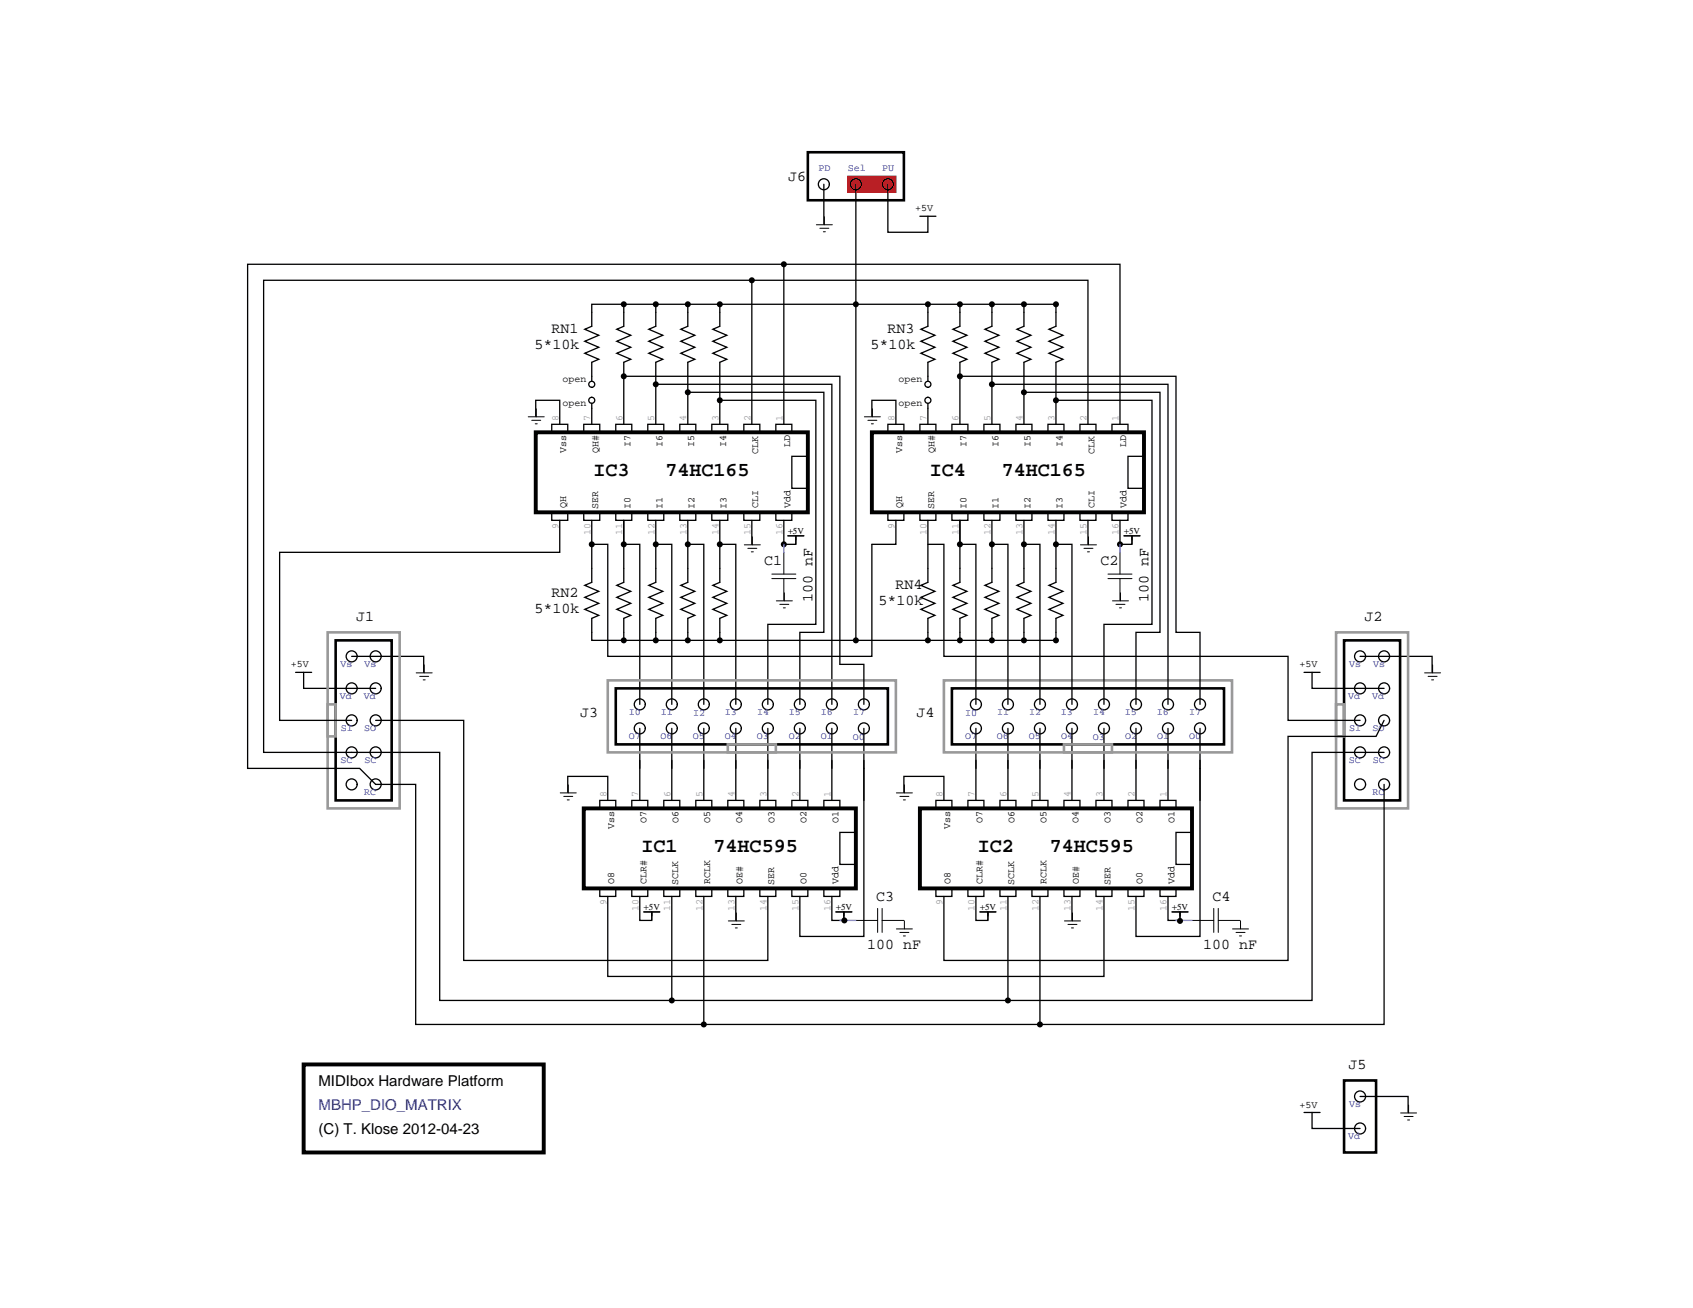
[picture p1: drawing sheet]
<svg xmlns="http://www.w3.org/2000/svg" width="279mm" height="216mm" viewBox="0 0 279 216" stroke-linecap="round" stroke-linejoin="round" font-family="sans-serif">
<g fill="none" stroke="#000" stroke-width=".21">
<path d="M102.9 50.2h-5.2v3.7l-1.2 .5 2.3 .9-2.3 1 2.3 1-2.3 1 2.3 1-1.1 .5v3.1M108.2 50.2h5.3v3.7l-1.1 .5 2.3 .9-2.3 1 2.3 1-2.3 1 2.3 1-1.2 .5v10.2M113.5 50.2h5.3v3.7l-1.2 .5 2.3 .9-2.3 1 2.3 1-2.3 1 2.3 1-1.1 .5v10.2M118.8 50.2h34.3M141.2 50.2v55.5M158.4 50.2h-5.3v3.7l-1.1 .5 2.3 .9-2.3 1 2.3 1-2.3 1 2.3 1-1.2 .5v3.1M163.7 50.2h5.3v3.7l-1.2 .5 2.3 .9-2.3 1 2.3 1-2.3 1 2.3 1-1.1 .5v10.2M169 50.2h5.3v3.7l-1.2 .5 2.3 .9-2.3 1 2.3 1-2.3 1 2.3 1-1.1 .5v10.2M88.4 68.7v-2.6h4v3.9M91.1 70h2.6v1.4h-2.6zM96.3 70h2.7v1.4h-2.7zM97.7 66.6v3.4"/>
<path d="M101.6 70h2.7v1.4h-2.7zM102.9 70v-10.2l1.2-.5-2.3-1 2.3-1-2.3-1 2.3-1-2.3-.9 1.1-.5v-3.7h5.3v3.7l-1.1 .5 2.3 .9-2.3 1 2.3 1-2.3 1 2.3 1-1.2 .5v10.2M102.9 62.1h35.7v47.6h4v6.6M106.9 70h2.6v1.4h-2.6zM108.2 63.4h29.1v52.9M112.2 70h2.6v1.4h-2.6zM113.5 64.8h22.5v39.6h-4v11.9M117.5 70h2.6v1.4h-2.6zM118.8 66.1h15.8v37h-7.9v13.2M122.8 70h2.6v1.4h-2.6zM128 70h2.7v1.4h-2.7zM130.7 75.3h2.6v5.3h-2.6z"/>
<path d="M143.9 68.7v-2.6h3.9v3.9M146.5 70h2.7v1.4h-2.7zM151.8 70h2.7v1.4h-2.7zM153.1 66.6v3.4M157.1 70h2.6v1.4h-2.6zM158.4 70v-10.2l1.2-.5-2.3-1 2.3-1-2.3-1 2.3-1-2.3-.9 1.1-.5v-3.7h5.3v3.7l-1.2 .5 2.4 .9-2.4 1 2.4 1-2.4 1 2.4 1-1.2 .5v10.2M158.4 62.1h35.7v42.3h3.9v11.9M162.4 70h2.6v1.4h-2.6zM163.7 63.4h29.1v52.9M167.7 70h2.6v1.4h-2.6zM169 64.8h22.4v39.6h-3.9v11.9M172.9 70h2.7v1.4h-2.7z"/>
<path d="M174.3 66.1h15.8v37h-7.9v13.2M178.2 70h2.7v1.4h-2.7zM183.5 70h2.7v1.4h-2.7zM186.2 75.3h2.6v5.3h-2.6zM91.1 84.6h2.6v1.3h-2.6zM92.4 85.9v5.3h-46.3v27.7h11.9M96.3 84.6h2.7v1.3h-2.7zM97.7 85.9v10.2l-1.2 .5 2.3 1-2.3 1 2.3 1-2.3 1 2.3 1-1.1 .5v3.6h5.2M97.7 89.8h2.6v18.5h43.6v-18.5M101.6 84.6h2.7v1.3h-2.7zM102.9 85.9v10.2l-1.1 .5 2.3 1-2.3 1 2.3 1-2.3 1 2.3 1-1.2 .5v3.6h5.3v-3.6l1.2-.5-2.3-1 2.3-1-2.3-1 2.3-1-2.3-1 1.1-.5v-10.2M102.9 89.8h2.7v26.5"/>
<path d="M106.9 84.6h2.6v1.3h-2.6zM108.2 89.8h2.7v26.5M112.2 84.6h2.6v1.3h-2.6zM113.5 85.9v10.2l-1.1 .5 2.3 1-2.3 1 2.3 1-2.3 1 2.3 1-1.2 .5v3.6h-5.3M113.5 89.8h2.7v26.5M117.5 84.6h2.6v1.3h-2.6zM118.8 85.9v10.2l-1.2 .5 2.3 1-2.3 1 2.3 1-2.3 1 2.3 1-1.1 .5v3.6h-5.3M118.8 89.8h2.6v26.5M122.8 84.6h2.6v1.3h-2.6zM124.1 85.9v3.9M128 84.6h2.7v1.3h-2.7zM129.4 85.9v3.9h1.9v-1.3"/>
<path d="M130 88.4h2.7M131.3 88.4v.7M146.5 84.6h2.7v1.3h-2.7zM151.8 84.6h2.7v1.3h-2.7zM153.1 85.9v10.2l-1.1 .5 2.3 1-2.3 1 2.3 1-2.3 1 2.3 1-1.2 .5v3.6h5.3M153.1 89.8h2.7v18.5h56.8v10.6h11.9M157.1 84.6h2.6v1.3h-2.6zM158.4 85.9v10.2l-1.1 .5 2.3 1-2.3 1 2.3 1-2.3 1 2.3 1-1.2 .5v3.6h5.3v-3.6l1.2-.5-2.4-1 2.4-1-2.4-1 2.4-1-2.4-1 1.2-.5v-10.2M158.4 89.8h2.7v26.5M162.4 84.6h2.6v1.3h-2.6zM163.7 89.8h2.6v26.5M167.7 84.6h2.6v1.3h-2.6z"/>
<path d="M169 85.9v10.2l-1.2 .5 2.3 1-2.3 1 2.3 1-2.3 1 2.3 1-1.1 .5v3.6h-5.3M169 89.8h2.6v26.5M172.9 84.6h2.7v1.3h-2.7zM174.3 85.9v10.2l-1.2 .5 2.3 1-2.3 1 2.3 1-2.3 1 2.3 1-1.1 .5v3.6h-5.3M174.3 89.8h2.6v26.5M178.2 84.6h2.7v1.3h-2.7zM179.5 85.9v3.9M183.5 84.6h2.7v1.3h-2.7zM184.8 85.9v3.9h2v-1.3M185.5 88.4h2.6M186.8 88.4v.7M48.8 111h2.6"/>
<path d="M50.1 111v2.6h11.9M58 108.3h11.9v2.7M62 118.9h14.5v39.6h50.2v-10.5M118.8 105.7h34.3M215.2 111h2.7M216.5 111v2.6h11.9M224.5 108.3h11.8v2.7M228.4 118.9l-1.3 2.6h-14.5v37h-56.8v-10.5M58 124.2h14.6v40.9h38.3M62 129.5h6.6v39.6h103M93.7 130.8v-2.6h6.6v3.9M99 132.1h2.6v1.3h-2.6z"/>
<path d="M104.3 132.1h2.6v1.3h-2.6zM105.6 120.2v11.9M109.5 132.1h2.7v1.3h-2.7zM110.9 120.2v11.9M114.8 132.1h2.7v1.3h-2.7zM116.2 120.2v11.9M120.1 132.1h2.7v1.3h-2.7zM121.4 120.2v11.9M125.4 132.1h2.6v1.3h-2.6zM126.7 120.2v11.9M130.7 132.1h2.6v1.3h-2.6zM132 120.2v11.9"/>
<path d="M136 132.1h2.6v1.3h-2.6zM137.3 120.2v11.9M138.6 137.4h2.6v5.3h-2.6zM142.6 126.8v27.8h-10.6v-6.6M142.6 120.2v11.9M149.2 130.8v-2.6h6.6v3.9M154.5 132.1h2.6v1.3h-2.6zM159.7 132.1h2.7v1.3h-2.7zM161.1 120.2v11.9M165 132.1h2.7v1.3h-2.7zM166.3 120.2v11.9M170.3 132.1h2.6v1.3h-2.6z"/>
<path d="M171.6 120.2v11.9M175.6 132.1h2.6v1.3h-2.6zM176.9 120.2v11.9M180.9 132.1h2.6v1.3h-2.6zM182.2 120.2v11.9M186.2 132.1h2.6v1.3h-2.6zM187.5 120.2v11.9M191.4 132.1h2.7v1.3h-2.7zM192.8 120.2v11.9M194.1 137.4h2.6v5.3h-2.6zM198 126.8v27.8h-10.5v-6.6M198 120.2v11.9"/>
<path d="M228.4 129.5v39.6h-56.8M228.4 124.2h-11.9v40.9h-50.2M99 146.6h2.6v1.4h-2.6zM100.3 148v13.2h81.9v-13.2M104.3 146.6h2.6v1.4h-2.6zM105.6 148v3.9h2v-1.3M106.2 150.5h2.7M107.6 150.5v.7M109.5 146.6h2.7v1.4h-2.7zM110.9 148v17.1M114.8 146.6h2.7v1.4h-2.7zM116.2 148v21.1"/>
<path d="M120.1 146.6h2.7v1.4h-2.7zM121.4 148v3.9M125.4 146.6h2.6v1.4h-2.6zM130.7 146.6h2.6v1.4h-2.6zM136 146.6h2.6v1.4h-2.6zM137.3 148v3.9h2v-1.3M137.9 150.5h2.7M139.3 150.5v.7M154.5 146.6h2.6v1.4h-2.6zM159.7 146.6h2.7v1.4h-2.7zM161.1 148v3.9h1.9v-1.3M161.7 150.5h2.7"/>
<path d="M163 150.5v.7M165 146.6h2.7v1.4h-2.7zM166.3 148v17.1M170.3 146.6h2.6v1.4h-2.6zM171.6 148v21.1M175.6 146.6h2.6v1.4h-2.6zM176.9 148v3.9M180.9 146.6h2.6v1.4h-2.6zM186.2 146.6h2.6v1.4h-2.6zM191.4 146.6h2.7v1.4h-2.7zM192.8 148v3.9h1.9v-1.3M193.4 150.5h2.7"/>
<path d="M194.7 150.5v.7M110.9 165.1h55.4M215.2 183.6h2.7M216.5 183.6v2.7h8M224.5 181h7.9v2.6"/>
<circle cx="97.7" cy="66.1" r=".5"/>
<circle cx="97.7" cy="63.4" r=".5"/>
<circle cx="153.1" cy="66.1" r=".5"/>
<circle cx="153.1" cy="63.4" r=".5"/>
<circle cx="58" cy="118.9" r=".91"/>
<circle cx="58" cy="113.6" r=".91"/>
<circle cx="58" cy="108.3" r=".91"/>
<circle cx="62" cy="118.9" r=".91"/>
<circle cx="62" cy="113.6" r=".91"/>
<circle cx="62" cy="108.3" r=".91"/>
<circle cx="105.6" cy="116.3" r=".91"/>
<circle cx="110.9" cy="116.3" r=".91"/>
<circle cx="116.2" cy="116.3" r=".91"/>
<circle cx="121.4" cy="116.3" r=".91"/>
<circle cx="126.7" cy="116.3" r=".91"/>
<circle cx="132" cy="116.3" r=".91"/>
<circle cx="137.3" cy="116.3" r=".91"/>
<circle cx="142.6" cy="116.3" r=".91"/>
<circle cx="161.1" cy="116.3" r=".91"/>
<circle cx="166.3" cy="116.3" r=".91"/>
<circle cx="171.6" cy="116.3" r=".91"/>
<circle cx="176.9" cy="116.3" r=".91"/>
<circle cx="182.2" cy="116.3" r=".91"/>
<circle cx="187.5" cy="116.3" r=".91"/>
<circle cx="192.8" cy="116.3" r=".91"/>
<circle cx="198" cy="116.3" r=".91"/>
<circle cx="224.5" cy="118.9" r=".91"/>
<circle cx="224.5" cy="113.6" r=".91"/>
<circle cx="224.5" cy="108.3" r=".91"/>
<circle cx="228.4" cy="118.9" r=".91"/>
<circle cx="228.4" cy="113.6" r=".91"/>
<circle cx="228.4" cy="108.3" r=".91"/>
<circle cx="58" cy="129.5" r=".91"/>
<circle cx="58" cy="124.2" r=".91"/>
<circle cx="62" cy="129.5" r=".91"/>
<circle cx="62" cy="124.2" r=".91"/>
<circle cx="105.6" cy="120.2" r=".91"/>
<circle cx="110.9" cy="120.2" r=".91"/>
<circle cx="116.2" cy="120.2" r=".91"/>
<circle cx="121.4" cy="120.2" r=".91"/>
<circle cx="126.7" cy="120.2" r=".91"/>
<circle cx="132" cy="120.2" r=".91"/>
<circle cx="137.3" cy="120.2" r=".91"/>
<circle cx="142.6" cy="120.2" r=".91"/>
<circle cx="161.1" cy="120.2" r=".91"/>
<circle cx="166.3" cy="120.2" r=".91"/>
<circle cx="171.6" cy="120.2" r=".91"/>
<circle cx="176.9" cy="120.2" r=".91"/>
<circle cx="182.2" cy="120.2" r=".91"/>
<circle cx="187.5" cy="120.2" r=".91"/>
<circle cx="192.8" cy="120.2" r=".91"/>
<circle cx="198" cy="120.2" r=".91"/>
<circle cx="224.5" cy="129.5" r=".91"/>
<circle cx="224.5" cy="124.2" r=".91"/>
<circle cx="228.4" cy="129.5" r=".91"/>
<circle cx="228.4" cy="124.2" r=".91"/>
<circle cx="224.5" cy="181" r=".91"/>
<circle cx="224.5" cy="186.3" r=".91"/>
</g>
<path d="M55.4 105.7h9.2v26.4h-9.2zM101.6 113.6h44.9v9.3h-44.9zM157.1 113.6h44.9v9.3h-44.9zM221.8 105.7h9.3v26.4h-9.3zM221.8 178.3h5.3v11.9h-5.3z" fill="none" stroke="#000" stroke-width=".43"/>
<path d="M88.4 71.4h44.9v13.2h-44.9zM143.9 71.4h44.9v13.2h-44.9zM96.3 133.4h44.9v13.2h-44.9zM151.8 133.4h44.9v13.2h-44.9zM50.1 175.7h39.6v14.5h-39.6z" fill="none" stroke="#000" stroke-width=".64"/>
<g fill="none" stroke="#000" stroke-width=".17">
<path d="M87.2 68.8h2.6M87.8 69.4h1.4M88.3 70h.4M88.5 67.5v1.3M142.6 68.8h2.7M143.2 69.4h1.5M143.8 70h.3M144 67.5v1.3M122.8 89.9h2.7M123.4 90.5h1.5M124 91.1h.3M124.2 88.6v1.3"/>
<path d="M127.4 94.8h3.9M127.4 95.5h3.9M128.1 99.2h2.7M128.7 99.8h1.5M129.4 91.2v3.6M129.4 95.5v3.6M129.4 97.9v1.3M130 88.4h2.7M131.3 88.4v1.4M178.3 89.9h2.7M178.9 90.5h1.5M179.5 91.1h.3"/>
<path d="M179.6 88.6v1.3M182.9 94.8h3.9M182.9 95.5h3.9M183.6 99.2h2.6M184.2 99.8h1.5M184.8 91.2v3.6M184.8 95.5v3.6M184.9 97.9v1.3M185.5 88.4h2.6M186.8 88.4v1.4M68.7 111.1h2.6M69.3 111.6h1.4"/>
<path d="M69.8 112.2h.4M70 109.7v1.4M129.3 100.3h.3M184.7 100.3h.4M235.1 111.1h2.6M235.7 111.6h1.5M236.3 112.2h.3M236.4 109.7v1.4M92.5 130.9h2.6M93 131.5h1.5M93.6 132h.3M93.8 129.6v1.3"/>
<path d="M147.9 130.9h2.7M148.5 131.5h1.5M149.1 132h.3M149.3 129.6v1.3M106.2 150.5h2.7M107.6 150.5v1.3M120.2 152h2.6M120.8 152.6h1.5M121.4 153.2h.3M121.5 150.7v1.3M137.9 150.5h2.7M139.3 150.5v1.3"/>
<path d="M141.2 151.9h3.6M144.8 149.9v4M145.6 151.9h3.6M145.6 149.9v4M147.9 153.3h2.7M148.5 153.9h1.5M149.1 154.5h.3M149.3 152v1.3M161.7 150.5h2.7M163 150.5v1.3M175.7 152h2.6M176.2 152.6h1.5"/>
<path d="M176.8 153.2h.4M177 150.7v1.3M193.4 150.5h2.7M194.7 150.5v1.3M196.7 151.9h3.6M200.3 149.9v4M201.1 151.9h3.5M201.1 149.9v4M203.4 153.3h2.6M204 153.9h1.5M204.6 154.5h.3M204.7 152v1.3"/>
<path d="M231.1 183.7h2.7M231.7 184.3h1.5M232.3 184.9h.3M232.5 182.4v1.3"/>
</g>
<g fill="#000">
<circle cx="102.9" cy="50.2" r=".5"/>
<circle cx="108.2" cy="50.2" r=".5"/>
<circle cx="113.5" cy="50.2" r=".5"/>
<circle cx="118.8" cy="50.2" r=".5"/>
<circle cx="141.2" cy="50.2" r=".5"/>
<circle cx="153.1" cy="50.2" r=".5"/>
<circle cx="158.4" cy="50.2" r=".5"/>
<circle cx="163.7" cy="50.2" r=".5"/>
<circle cx="169" cy="50.2" r=".5"/>
<circle cx="174.3" cy="50.2" r=".5"/>
<circle cx="102.9" cy="62.1" r=".5"/>
<circle cx="108.2" cy="63.4" r=".5"/>
<circle cx="113.5" cy="64.8" r=".5"/>
<circle cx="118.8" cy="66.1" r=".5"/>
<circle cx="158.4" cy="62.1" r=".5"/>
<circle cx="163.7" cy="63.4" r=".5"/>
<circle cx="169" cy="64.8" r=".5"/>
<circle cx="174.3" cy="66.1" r=".5"/>
<circle cx="97.7" cy="89.8" r=".5"/>
<circle cx="102.9" cy="89.8" r=".5"/>
<circle cx="108.2" cy="89.8" r=".5"/>
<circle cx="113.5" cy="89.8" r=".5"/>
<circle cx="118.8" cy="89.8" r=".5"/>
<circle cx="129.4" cy="89.8" r=".5"/>
<circle cx="158.4" cy="89.8" r=".5"/>
<circle cx="163.7" cy="89.8" r=".5"/>
<circle cx="169" cy="89.8" r=".5"/>
<circle cx="174.3" cy="89.8" r=".5"/>
<circle cx="184.8" cy="89.8" r=".5"/>
<circle cx="102.9" cy="105.7" r=".5"/>
<circle cx="108.2" cy="105.7" r=".5"/>
<circle cx="113.5" cy="105.7" r=".5"/>
<circle cx="118.8" cy="105.7" r=".5"/>
<circle cx="141.2" cy="105.7" r=".5"/>
<circle cx="153.1" cy="105.7" r=".5"/>
<circle cx="158.4" cy="105.7" r=".5"/>
<circle cx="163.7" cy="105.7" r=".5"/>
<circle cx="169" cy="105.7" r=".5"/>
<circle cx="174.3" cy="105.7" r=".5"/>
<circle cx="139.3" cy="151.9" r=".5"/>
<circle cx="194.7" cy="152" r=".5"/>
<circle cx="110.9" cy="165.1" r=".5"/>
<circle cx="116.2" cy="169.1" r=".5"/>
<circle cx="166.3" cy="165.1" r=".5"/>
<circle cx="171.6" cy="169.1" r=".5"/>
</g>
<path d="M129.4 89.8v1.4M184.8 89.8v1.4M138.6 151.9h2.6M194.1 151.9h2.6" fill="none" stroke="#9c1fef" stroke-width=".21"/>
<path d="M54.1 104.4h11.9v29h-11.9zM54.1 116.3h1.3v5.2h-1.3zM100.3 112.3h47.5v11.9h-47.5zM155.8 112.3h47.5v11.9h-47.5zM220.5 104.4h11.9v29h-11.9zM220.5 116.3h1.3v5.2h-1.3zM120.1 122.9h7.9v1.3h-7.9zM175.6 122.9h7.9v1.3h-7.9z" fill="none" stroke="#999" stroke-width=".43"/>
<path d="M139.9 29.1h7.9v2.6h-7.9z" fill-rule="evenodd" fill="#f00"/>
<path d="M139.9 29.1h7.9v2.6h-7.9z" fill="none" stroke="#f00" stroke-width=".21"/>
<g fill="none" stroke="#000" stroke-width=".21">
<path d="M136 30.4v6.6M141.2 30.4v19.8M146.5 30.4v7.9h6.6v-2.6M151.8 35.7h2.7M124.1 46.3h55.4v23.7M129.4 43.6v26.4M124.1 70v-23.7h-80.6v77.9h14.5M184.8 70v-26.4h-143.9v83.2h18.5l2.6 2.7M147.8 85.9v3.9h-3.9"/>
<circle cx="136" cy="30.4" r=".91"/>
<circle cx="141.2" cy="30.4" r=".91"/>
<circle cx="146.5" cy="30.4" r=".91"/>
</g>
<path d="M133.3 25.1h15.9v8h-15.9z" fill="none" stroke="#000" stroke-width=".43"/>
<path d="M134.7 37.1h2.7M135.3 37.7h1.5M135.9 38.3h.3M136 35.8v1.3" fill="none" stroke="#000" stroke-width=".17"/>
<g fill="#000">
<circle cx="124.1" cy="46.3" r=".5"/>
<circle cx="129.4" cy="43.6" r=".5"/>
</g>
<g font-size="3.3">
<text x="98" y="78.5">IC3</text>
<text x="109.8" y="78.5">74HC165</text>
<text x="153.4" y="78.5">IC4</text>
<text x="165.3" y="78.5">74HC165</text>
<text x="105.9" y="140.6">IC1</text>
<text x="117.8" y="140.6">74HC595</text>
<text x="161.4" y="140.6">IC2</text>
<text x="173.2" y="140.6">74HC595</text>
</g>
<g font-size="2.5">
<text x="130.1" y="29.9">J6</text>
<text x="88.2" y="57.6">5*10k</text>
<text x="91" y="54.9">RN1</text>
<text x="143.7" y="57.6">5*10k</text>
<text x="146.5" y="54.9">RN3</text>
<text x="126.1" y="93.2">C1</text>
<text x="181.6" y="93.3">C2</text>
<text x="88.2" y="101.2">5*10k</text>
<text x="91" y="98.5">RN2</text>
<text x="134.1" y="99.4" transform="rotate(-90 134.1 99.4)">100 nF</text>
<text x="145" y="99.9">5*10k</text>
<text x="147.8" y="97.2">RN4</text>
<text x="189.6" y="99.4" transform="rotate(-90 189.6 99.4)">100 nF</text>
<text x="58.8" y="102.5">J1</text>
<text x="225.2" y="102.5">J2</text>
<text x="95.7" y="118.3">J3</text>
<text x="151.2" y="118.3">J4</text>
<text x="144.6" y="148.7">C3</text>
<text x="200.1" y="148.7">C4</text>
<text x="143.1" y="156.7">100 nF</text>
<text x="198.6" y="156.7">100 nF</text>
<text x="52.6" y="179.3">MIDIbox Hardware Platform</text>
<text x="222.5" y="176.4">J5</text>
<text x="52.6" y="187.2">(C) T. Klose 2012-04-23</text>
</g>
<text font-size="2.5" fill="#00f" x="52.6" y="183.2">MBHP_DIO_MATRIX</text>
<g font-size="1.7" fill="#00f">
<text x="135.1" y="28.2">PD</text>
<text x="139.9" y="28.3">Sel</text>
<text x="145.6" y="28.2">PU</text>
<text x="56.2" y="110.1">Vs</text>
<text x="60.2" y="110.1">Vs</text>
<text x="222.6" y="110.1">Vs</text>
<text x="226.6" y="110.1">Vs</text>
<text x="56.1" y="115.4">Vd</text>
<text x="60" y="115.5">Vd</text>
<text x="103.8" y="118.1">I0</text>
<text x="109.1" y="118.1">I1</text>
<text x="114.4" y="118.1">I2</text>
<text x="119.6" y="118.1">I3</text>
<text x="124.9" y="118.1">I4</text>
<text x="130.2" y="118.1">I5</text>
<text x="135.4" y="118.1">I6</text>
<text x="140.8" y="118.1">I7</text>
<text x="159.3" y="118.1">I0</text>
<text x="164.5" y="118.1">I1</text>
<text x="169.8" y="118.1">I2</text>
<text x="175.1" y="118.1">I3</text>
<text x="180.4" y="118.1">I4</text>
<text x="185.7" y="118.1">I5</text>
<text x="190.9" y="118.1">I6</text>
<text x="196.3" y="118.1">I7</text>
<text x="222.5" y="115.4">Vd</text>
<text x="226.5" y="115.4">Vd</text>
<text x="56.2" y="126">SC</text>
<text x="56.2" y="120.7">SI</text>
<text x="60.1" y="120.7">SO</text>
<text x="60.1" y="126">SC</text>
<text x="103.8" y="122">O7</text>
<text x="109" y="122.1">O6</text>
<text x="114.3" y="122.1">O5</text>
<text x="119.6" y="122.1">O4</text>
<text x="124.9" y="122.1">O3</text>
<text x="130.2" y="122.1">O2</text>
<text x="135.5" y="122">O1</text>
<text x="140.8" y="122.1">O0</text>
<text x="159.3" y="122.1">O7</text>
<text x="164.5" y="122.1">O6</text>
<text x="169.8" y="122">O5</text>
<text x="175.1" y="122">O4</text>
<text x="180.4" y="122.1">O3</text>
<text x="185.7" y="122.1">O2</text>
<text x="190.9" y="122.1">O1</text>
<text x="196.2" y="122.1">O0</text>
<text x="222.6" y="126">SC</text>
<text x="222.7" y="120.7">SI</text>
<text x="226.5" y="120.7">SO</text>
<text x="226.6" y="126">SC</text>
<text x="60.1" y="131.3">RC</text>
<text x="226.5" y="131.3">RC</text>
<text x="222.7" y="182.8">Vs</text>
<text x="222.5" y="188.1">Vd</text>
</g>
<g font-size="1.7">
<text x="151.1" y="34.9">+5V</text>
<text x="92.8" y="63">open</text>
<text x="148.3" y="63.1">open</text>
<text x="92.8" y="67">open</text>
<text x="148.3" y="67">open</text>
<text x="93.4" y="74.7" transform="rotate(-90 93.4 74.7)">Vss</text>
<text x="98.8" y="74.8" transform="rotate(-90 98.8 74.8)">QH#</text>
<text x="104" y="73.7" transform="rotate(-90 104 73.7)">I7</text>
<text x="109.3" y="73.8" transform="rotate(-90 109.3 73.8)">I6</text>
<text x="114.6" y="73.8" transform="rotate(-90 114.6 73.8)">I5</text>
<text x="119.9" y="73.7" transform="rotate(-90 119.9 73.7)">I4</text>
<text x="125.1" y="74.9" transform="rotate(-90 125.1 74.9)">CLK</text>
<text x="130.4" y="73.8" transform="rotate(-90 130.4 73.8)">LD</text>
<text x="148.9" y="74.7" transform="rotate(-90 148.9 74.7)">Vss</text>
<text x="154.2" y="74.8" transform="rotate(-90 154.2 74.8)">QH#</text>
<text x="159.5" y="73.7" transform="rotate(-90 159.5 73.7)">I7</text>
<text x="164.8" y="73.8" transform="rotate(-90 164.8 73.8)">I6</text>
<text x="170.1" y="73.8" transform="rotate(-90 170.1 73.8)">I5</text>
<text x="175.3" y="73.7" transform="rotate(-90 175.3 73.7)">I4</text>
<text x="180.6" y="74.9" transform="rotate(-90 180.6 74.9)">CLK</text>
<text x="185.9" y="73.8" transform="rotate(-90 185.9 73.8)">LD</text>
<text x="93.4" y="83.9" transform="rotate(-90 93.4 83.9)">QH</text>
<text x="98.7" y="84" transform="rotate(-90 98.7 84)">SER</text>
<text x="125.1" y="83.9" transform="rotate(-90 125.1 83.9)">CLI</text>
<text x="130.4" y="83.8" transform="rotate(-90 130.4 83.8)">Vdd</text>
<text x="148.9" y="83.9" transform="rotate(-90 148.9 83.9)">QH</text>
<text x="154.2" y="84" transform="rotate(-90 154.2 84)">SER</text>
<text x="180.6" y="83.9" transform="rotate(-90 180.6 83.9)">CLI</text>
<text x="185.9" y="83.8" transform="rotate(-90 185.9 83.8)">Vdd</text>
<text x="104" y="84" transform="rotate(-90 104 84)">I0</text>
<text x="109.3" y="84" transform="rotate(-90 109.3 84)">I1</text>
<text x="114.6" y="84" transform="rotate(-90 114.6 84)">I2</text>
<text x="119.9" y="84" transform="rotate(-90 119.9 84)">I3</text>
<text x="159.5" y="84" transform="rotate(-90 159.5 84)">I0</text>
<text x="164.8" y="84" transform="rotate(-90 164.8 84)">I1</text>
<text x="170.1" y="84" transform="rotate(-90 170.1 84)">I2</text>
<text x="175.4" y="84" transform="rotate(-90 175.4 84)">I3</text>
<text x="48" y="110.2">+5V</text>
<text x="214.4" y="110.2">+5V</text>
<text x="101.3" y="136.8" transform="rotate(-90 101.3 136.8)">Vss</text>
<text x="106.7" y="135.8" transform="rotate(-90 106.7 135.8)">O7</text>
<text x="112" y="135.8" transform="rotate(-90 112 135.8)">O6</text>
<text x="117.2" y="135.8" transform="rotate(-90 117.2 135.8)">O5</text>
<text x="122.5" y="135.8" transform="rotate(-90 122.5 135.8)">O4</text>
<text x="127.8" y="135.8" transform="rotate(-90 127.8 135.8)">O3</text>
<text x="133.1" y="135.8" transform="rotate(-90 133.1 135.8)">O2</text>
<text x="138.4" y="135.8" transform="rotate(-90 138.4 135.8)">O1</text>
<text x="156.8" y="136.8" transform="rotate(-90 156.8 136.8)">Vss</text>
<text x="162.1" y="135.8" transform="rotate(-90 162.1 135.8)">O7</text>
<text x="167.4" y="135.8" transform="rotate(-90 167.4 135.8)">O6</text>
<text x="172.7" y="135.8" transform="rotate(-90 172.7 135.8)">O5</text>
<text x="178" y="135.8" transform="rotate(-90 178 135.8)">O4</text>
<text x="183.3" y="135.8" transform="rotate(-90 183.3 135.8)">O3</text>
<text x="188.6" y="135.8" transform="rotate(-90 188.6 135.8)">O2</text>
<text x="193.8" y="135.8" transform="rotate(-90 193.8 135.8)">O1</text>
<text x="101.4" y="146" transform="rotate(-90 101.4 146)">O8</text>
<text x="106.7" y="146" transform="rotate(-90 106.7 146)">CLR#</text>
<text x="111.9" y="146" transform="rotate(-90 111.9 146)">SCLK</text>
<text x="117.2" y="146" transform="rotate(-90 117.2 146)">RCLK</text>
<text x="122.5" y="146" transform="rotate(-90 122.5 146)">OE#</text>
<text x="127.8" y="146" transform="rotate(-90 127.8 146)">SER</text>
<text x="133.1" y="146" transform="rotate(-90 133.1 146)">O0</text>
<text x="138.4" y="145.9" transform="rotate(-90 138.4 145.9)">Vdd</text>
<text x="156.9" y="146" transform="rotate(-90 156.9 146)">O8</text>
<text x="162.2" y="146" transform="rotate(-90 162.2 146)">CLR#</text>
<text x="167.4" y="146" transform="rotate(-90 167.4 146)">SCLK</text>
<text x="172.7" y="146" transform="rotate(-90 172.7 146)">RCLK</text>
<text x="178" y="146" transform="rotate(-90 178 146)">OE#</text>
<text x="183.2" y="146" transform="rotate(-90 183.2 146)">SER</text>
<text x="188.6" y="146" transform="rotate(-90 188.6 146)">O0</text>
<text x="193.8" y="145.9" transform="rotate(-90 193.8 145.9)">Vdd</text>
<text x="214.5" y="182.8">+5V</text>
</g>
<g font-size="1.7" fill="#9c9a9c">
<text x="92.2" y="69.5" transform="rotate(-90 92.2 69.5)">8</text>
<text x="97.4" y="69.5" transform="rotate(-90 97.4 69.5)">7</text>
<text x="102.7" y="69.5" transform="rotate(-90 102.7 69.5)">6</text>
<text x="108" y="69.5" transform="rotate(-90 108 69.5)">5</text>
<text x="113.3" y="69.5" transform="rotate(-90 113.3 69.5)">4</text>
<text x="118.6" y="69.5" transform="rotate(-90 118.6 69.5)">3</text>
<text x="123.8" y="69.4" transform="rotate(-90 123.8 69.4)">2</text>
<text x="129.1" y="69.5" transform="rotate(-90 129.1 69.5)">1</text>
<text x="147.6" y="69.5" transform="rotate(-90 147.6 69.5)">8</text>
<text x="152.9" y="69.5" transform="rotate(-90 152.9 69.5)">7</text>
<text x="158.2" y="69.5" transform="rotate(-90 158.2 69.5)">6</text>
<text x="163.5" y="69.5" transform="rotate(-90 163.5 69.5)">5</text>
<text x="168.7" y="69.5" transform="rotate(-90 168.7 69.5)">4</text>
<text x="174" y="69.5" transform="rotate(-90 174 69.5)">3</text>
<text x="179.3" y="69.4" transform="rotate(-90 179.3 69.4)">2</text>
<text x="184.6" y="69.5" transform="rotate(-90 184.6 69.5)">1</text>
<text x="92.2" y="87.3" transform="rotate(-90 92.2 87.3)">9</text>
<text x="97.4" y="88.3" transform="rotate(-90 97.4 88.3)">10</text>
<text x="102.7" y="88.3" transform="rotate(-90 102.7 88.3)">11</text>
<text x="108" y="88.2" transform="rotate(-90 108 88.2)">12</text>
<text x="113.3" y="88.3" transform="rotate(-90 113.3 88.3)">13</text>
<text x="118.6" y="88.2" transform="rotate(-90 118.6 88.2)">14</text>
<text x="123.8" y="88.3" transform="rotate(-90 123.8 88.3)">15</text>
<text x="129.1" y="88.3" transform="rotate(-90 129.1 88.3)">16</text>
<text x="147.6" y="87.3" transform="rotate(-90 147.6 87.3)">9</text>
<text x="152.9" y="88.3" transform="rotate(-90 152.9 88.3)">10</text>
<text x="158.2" y="88.3" transform="rotate(-90 158.2 88.3)">11</text>
<text x="163.5" y="88.2" transform="rotate(-90 163.5 88.2)">12</text>
<text x="168.7" y="88.3" transform="rotate(-90 168.7 88.3)">13</text>
<text x="174" y="88.2" transform="rotate(-90 174 88.2)">14</text>
<text x="179.3" y="88.3" transform="rotate(-90 179.3 88.3)">15</text>
<text x="184.6" y="88.3" transform="rotate(-90 184.6 88.3)">16</text>
<text x="100.1" y="131.6" transform="rotate(-90 100.1 131.6)">8</text>
<text x="105.3" y="131.5" transform="rotate(-90 105.3 131.5)">7</text>
<text x="110.6" y="131.6" transform="rotate(-90 110.6 131.6)">6</text>
<text x="115.9" y="131.5" transform="rotate(-90 115.9 131.5)">5</text>
<text x="121.2" y="131.5" transform="rotate(-90 121.2 131.5)">4</text>
<text x="126.5" y="131.5" transform="rotate(-90 126.5 131.5)">3</text>
<text x="131.8" y="131.5" transform="rotate(-90 131.8 131.5)">2</text>
<text x="137.1" y="131.6" transform="rotate(-90 137.1 131.6)">1</text>
<text x="155.5" y="131.6" transform="rotate(-90 155.5 131.6)">8</text>
<text x="160.8" y="131.5" transform="rotate(-90 160.8 131.5)">7</text>
<text x="166.1" y="131.6" transform="rotate(-90 166.1 131.6)">6</text>
<text x="171.4" y="131.5" transform="rotate(-90 171.4 131.5)">5</text>
<text x="176.7" y="131.5" transform="rotate(-90 176.7 131.5)">4</text>
<text x="182" y="131.5" transform="rotate(-90 182 131.5)">3</text>
<text x="187.2" y="131.5" transform="rotate(-90 187.2 131.5)">2</text>
<text x="192.5" y="131.6" transform="rotate(-90 192.5 131.6)">1</text>
<text x="100.1" y="149.4" transform="rotate(-90 100.1 149.4)">9</text>
<text x="155.5" y="149.4" transform="rotate(-90 155.5 149.4)">9</text>
<text x="105.3" y="150.3" transform="rotate(-90 105.3 150.3)">10</text>
<text x="110.6" y="150.3" transform="rotate(-90 110.6 150.3)">11</text>
<text x="115.9" y="150.3" transform="rotate(-90 115.9 150.3)">12</text>
<text x="121.2" y="150.3" transform="rotate(-90 121.2 150.3)">13</text>
<text x="126.5" y="150.3" transform="rotate(-90 126.5 150.3)">14</text>
<text x="131.8" y="150.3" transform="rotate(-90 131.8 150.3)">15</text>
<text x="137.1" y="150.4" transform="rotate(-90 137.1 150.4)">16</text>
<text x="160.8" y="150.3" transform="rotate(-90 160.8 150.3)">10</text>
<text x="166.1" y="150.3" transform="rotate(-90 166.1 150.3)">11</text>
<text x="171.4" y="150.3" transform="rotate(-90 171.4 150.3)">12</text>
<text x="176.7" y="150.3" transform="rotate(-90 176.7 150.3)">13</text>
<text x="182" y="150.3" transform="rotate(-90 182 150.3)">14</text>
<text x="187.2" y="150.3" transform="rotate(-90 187.2 150.3)">15</text>
<text x="192.5" y="150.4" transform="rotate(-90 192.5 150.4)">16</text>
</g>
<g font-size="1.5">
<text x="130.1" y="88.1">+5V</text>
<text x="185.5" y="88.1">+5V</text>
<text x="106.3" y="150.2">+5V</text>
<text x="138" y="150.2">+5V</text>
<text x="161.8" y="150.2">+5V</text>
<text x="193.5" y="150.2">+5V</text>
</g>
</svg>
